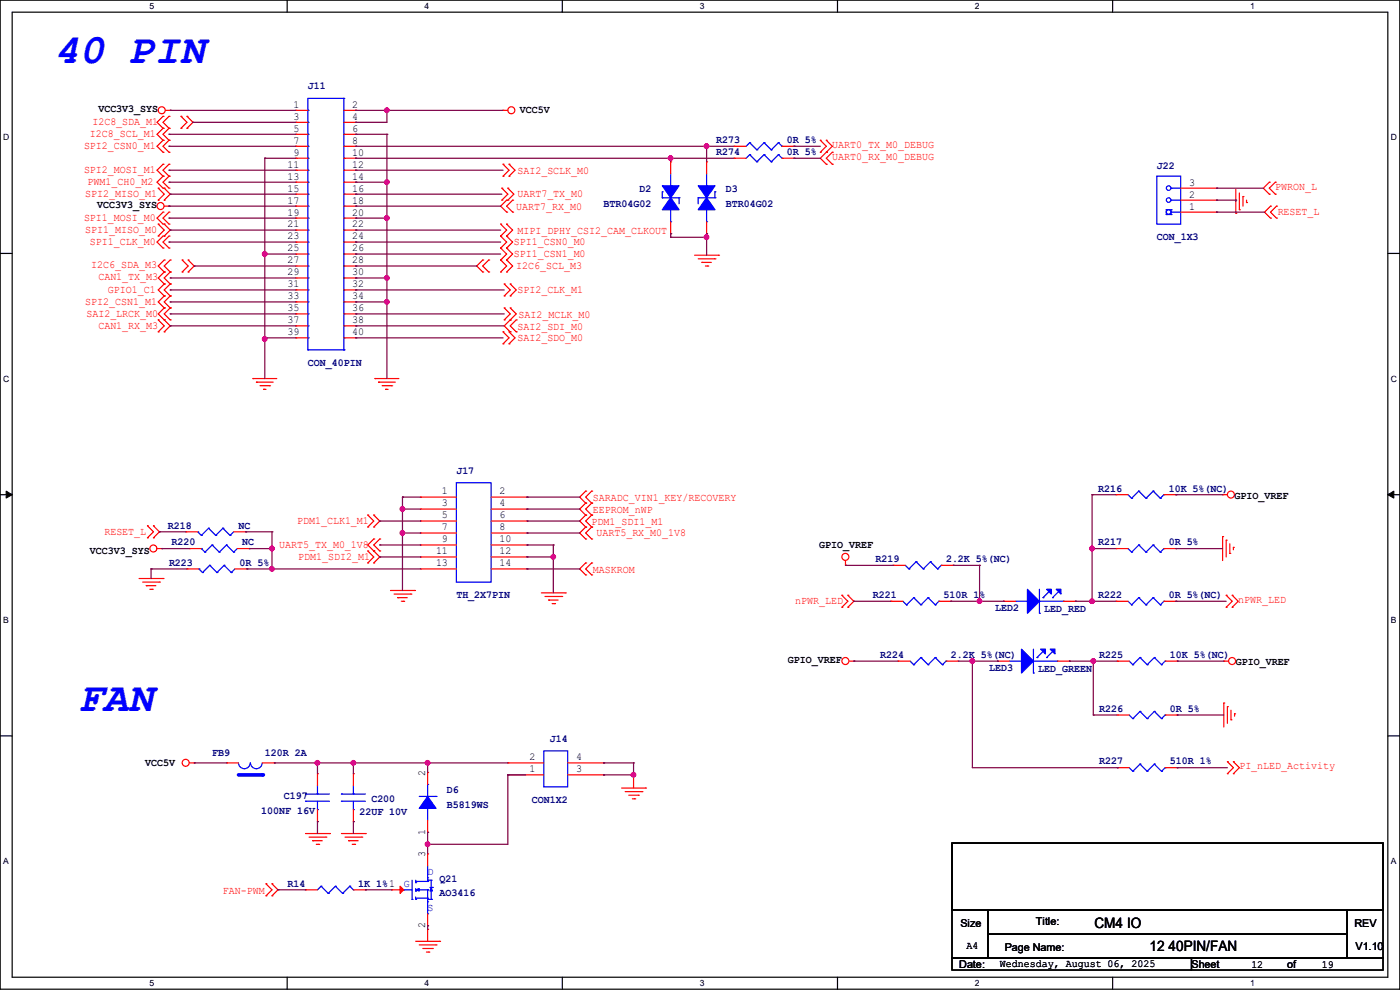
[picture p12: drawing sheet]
<svg xmlns="http://www.w3.org/2000/svg" width="297mm" height="210mm" viewBox="0 0 297 210" stroke-linecap="round" stroke-linejoin="round" font-family="sans-serif">
<path d="M0 0h297v209.8h-297zM2.6 2.6h291.8v204.7h-291.8z" fill="none" stroke="#000" stroke-width=".25"/>
<g fill="#fff">
<path d="M31.7 .3h1v2h-1z"/>
<path d="M31.7 207.6h1v1.9h-1z"/>
</g>
<path d="M60.9 0v2.6M60.9 207.3v2.5" fill="none" stroke="#000" stroke-width=".25"/>
<g fill="#fff">
<path d="M90.1 .3h1v2h-1z"/>
<path d="M90.1 207.6h1v1.9h-1z"/>
</g>
<path d="M119.3 0v2.6M119.3 207.3v2.5" fill="none" stroke="#000" stroke-width=".25"/>
<g fill="#fff">
<path d="M148.5 .3h.9v2h-.9z"/>
<path d="M148.5 207.6h.9v1.9h-.9z"/>
</g>
<path d="M177.7 0v2.6M177.7 207.3v2.5" fill="none" stroke="#000" stroke-width=".25"/>
<g fill="#fff">
<path d="M206.8 .3h1v2h-1z"/>
<path d="M206.8 207.6h1v1.9h-1z"/>
</g>
<path d="M236.1 0v2.6M236.1 207.3v2.5" fill="none" stroke="#000" stroke-width=".25"/>
<g fill="#fff">
<path d="M265.2 .3h1v2h-1z"/>
<path d="M265.2 207.6h1v1.9h-1z"/>
<path d="M.7 28.2h1.2v1.9h-1.2z"/>
<path d="M295.1 28.2h1.2v1.9h-1.2z"/>
<path d="M.7 79.3h1.2v2h-1.2z"/>
<path d="M295.1 79.3h1.2v2h-1.2z"/>
</g>
<path d="M0 53.8h2.6M294.4 53.8h2.6" fill="none" stroke="#000" stroke-width=".25"/>
<g fill="#fff">
<path d="M.7 130.5h1.2v2h-1.2z"/>
<path d="M295.1 130.5h1.1v2h-1.1z"/>
</g>
<path d="M0 104.9h2.6M294.4 104.9h2.6" fill="none" stroke="#000" stroke-width=".25"/>
<path d="M1.3 104.2l1.3 .7-1.3 .8zM294.4 104.9l1.3-.7v1.5z" fill="#000" stroke="#000" stroke-width=".21"/>
<g fill="#fff">
<path d="M.7 181.7h1.2v2h-1.2z"/>
<path d="M295.1 181.7h1.1v2h-1.1z"/>
</g>
<path d="M0 156.1h2.6M294.4 156.1h2.6M202 178.9h91.4v14.2h-91.4zM202 193.1h7.6v10.1h-7.6zM209.6 193.1h76.2v5.1h-76.2zM209.6 198.2h76.2v5h-76.2zM285.8 193.1h7.6v10.1h-7.6zM202 203.2h50.8v2.6h-50.8zM252.8 203.2h40.6v2.6h-40.6z" fill="none" stroke="#000" stroke-width=".25"/>
<g fill="none" stroke="#f00" stroke-width=".25">
<path d="M33.6 39.9h.1M33.6 39.9l1.2 1.3-1.2 1.3M34.6 39.9h.1M34.6 37.4h.1M34.6 34.8h.1M34.6 24.7h.1M34.6 27.2h.1M34.6 29.8h.1M34.6 32.3h.1M34.6 37.4l-1.3 1.3 1.3 1.2M34.6 34.8l-1.3 1.3 1.3 1.3M34.6 24.7l-1.3 1.3 1.3 1.2"/>
<path d="M34.6 27.2l-1.3 1.3 1.3 1.3M34.6 29.8l-1.3 1.2 1.3 1.3M34.8 39.9h.1M34.8 39.9l1.3 1.3-1.3 1.3M35.1 23.4h1M35.9 39.9h.1M35.9 37.4h.1M35.9 34.8h.1M35.9 24.7h.1M35.9 27.2h.1M35.9 29.8h.1M35.9 32.3h.1"/>
<path d="M35.9 37.4l-1.3 1.3 1.3 1.2M35.9 34.8l-1.3 1.3 1.3 1.3M35.9 29.8l-1.3 1.2 1.3 1.3M35.9 24.7l-1.3 1.3 1.3 1.2M35.9 27.2l-1.3 1.3 1.3 1.3M36.1 23.4h.1M38.4 24.7h.1M38.4 27.2h.1M38.4 24.7l1.3 1.3-1.3 1.2M39.7 27.2h.1M39.7 24.7h.1M39.7 24.7l1.2 1.3-1.2 1.2"/>
<path d="M62.8 23.4h.1M62.8 26h.1M62.8 28.5h.1M62.8 31h.1M62.8 33.6h.1M62.8 36.1h.1M62.8 38.7h.1M62.8 23.4h2.5M62.8 31h2.5M62.8 26h2.5M62.8 28.5h2.5M62.8 33.6h2.5"/>
<path d="M62.8 36.1h2.5M62.8 38.7h2.5M72.9 23.4h2.6M72.9 31h2.6M72.9 26h2.6M72.9 28.5h2.6M72.9 33.6h2.6M72.9 36.1h2.6M72.9 38.7h2.6M75.5 23.4h.1M75.5 26h.1M75.5 28.5h.1"/>
<path d="M75.5 31h.1M75.5 33.6h.1M75.5 36.1h.1M75.5 38.7h.1M106.5 39.9h.1M106.5 39.9l1.2 1.3-1.2 1.3M106.7 37.4h.1M106.7 34.8h.1M106.7 34.8l1.3 1.3-1.3 1.3M106.7 23.4h.1M106.7 23.4h1M107.7 39.9h.1"/>
<path d="M107.7 39.9l1.3 1.3-1.3 1.3M108 37.4h.1M108 34.8h.1M108 34.8l1.3 1.3-1.3 1.3M149.9 34.3h.1M149.9 34.3v2.6M155.7 31h.1M155.7 33.6h.1M155.7 31h2.6M155.7 33.6h2.6M165.9 31h2.5M165.9 33.6h2.5"/>
<path d="M168.4 31h.1M168.4 33.6h.1M174 32.3h.1M174 29.8h.1M174 29.8l1.3 1.2-1.3 1.3M175.3 32.3h.1M175.3 34.8h.1M175.3 29.8h.1M175.3 29.8l1.3 1.2-2.6 2.6 1.3 1.2M176.6 34.8h.1M176.6 32.3h.1M176.6 32.3l-1.3 1.3 1.3 1.2"/>
<path d="M269.3 38.7h.1M269.3 38.7l-1.3 1.2 1.3 1.3M270.6 38.7h.1M270.6 38.7l-1.3 1.2 1.3 1.3M33.6 42.5h.1M33.6 50.1h.1M33.6 47.5h.1M33.6 47.5l1.2 1.3-1.2 1.3M34.6 47.5h.1M34.6 45h.1M34.6 52.6h.1M34.6 50.1h.1"/>
<path d="M34.6 45l-1.3 1.3 1.3 1.2M34.6 50.1l-1.3 1.3 1.3 1.2M34.8 43.7h1.1M34.8 57.7h.1M34.8 55.2h.1M34.8 42.5h.1M34.8 47.5h.1M34.8 50.1h.1M34.8 55.2l-1.2 1.2 1.2 1.3M34.8 57.7l-1.2 1.3 1.2 1.2M34.8 47.5l1.3 1.3-1.3 1.3M35.9 43.7h.1"/>
<path d="M35.9 47.5h.1M35.9 45h.1M35.9 52.6h.1M35.9 50.1h.1M35.9 45l-1.3 1.3 1.3 1.2M35.9 50.1l-1.3 1.3 1.3 1.2M36.1 57.7h.1M36.1 55.2h.1M36.1 55.2l-1.3 1.2 1.3 1.3M36.1 57.7l-1.3 1.3 1.3 1.2M38.7 57.7h.1M38.7 55.2h.1"/>
<path d="M38.7 55.2l1.2 1.2-1.2 1.3M39.9 55.2h.1M39.9 57.7h.1M39.9 55.2l1.3 1.2-1.3 1.3M62.8 41.2h.1M62.8 43.7h.1M62.8 46.3h.1M62.8 48.8h.1M62.8 51.4h.1M62.8 53.9h.1M62.8 56.4h.1M62.8 59h.1"/>
<path d="M62.8 43.7h2.5M62.8 56.4h2.5M62.8 41.2h2.5M62.8 46.3h2.5M62.8 48.8h2.5M62.8 51.4h2.5M62.8 53.9h2.5M62.8 59h2.5M72.9 43.7h2.6M72.9 56.4h2.6M72.9 41.2h2.6M72.9 46.3h2.6"/>
<path d="M72.9 48.8h2.6M72.9 51.4h2.6M72.9 53.9h2.6M72.9 59h2.6M75.5 41.2h.1M75.5 43.7h.1M75.5 46.3h.1M75.5 48.8h.1M75.5 51.4h.1M75.5 53.9h.1M75.5 56.4h.1M75.5 59h.1"/>
<path d="M102.4 55.2h.1M102.4 57.7h.1M102.4 55.2l-1.3 1.2 1.3 1.3M103.7 57.7h.1M103.7 55.2h.1M103.7 55.2l-1.3 1.2 1.3 1.3M106.2 50.1h.1M106.2 47.5h.1M106.2 52.6h.1M106.2 55.2h.1M106.2 57.7h.1M106.2 47.5l1.3 1.3-1.3 1.3"/>
<path d="M106.2 50.1l1.3 1.3-1.3 1.2M106.2 52.6l1.3 1.3-1.3 1.3M106.2 55.2l1.3 1.2-1.3 1.3M106.5 42.5h.1M107.5 50.1h.1M107.5 47.5h.1M107.5 52.6h.1M107.5 55.2h.1M107.5 57.7h.1M107.5 42.5h.1M107.5 45h.1M107.5 47.5l1.3 1.3-1.3 1.3"/>
<path d="M107.5 50.1l1.3 1.3-1.3 1.2M107.5 52.6l1.3 1.3-1.3 1.3M107.5 55.2l1.3 1.2-1.3 1.3M107.5 42.5l-1.3 1.2 1.3 1.3M107.7 42.5h.1M108.8 45h.1M108.8 42.5h.1M108.8 42.5l-1.3 1.2 1.3 1.3M147.4 54.1h5M148.1 54.9h3.6M148.9 55.7h.1M148.9 55.7h2"/>
<path d="M149.6 56.4h.6M149.9 49.6h.1M149.9 47v2.6M150.2 56.4h.1M151.7 54.9h.1M152.4 54.1h.1M262.2 45.3h.1M262.2 40.2v5.1M262.9 44.5h.1M262.9 40.9v3.6M263.7 41.7h.1M263.7 41.7v2"/>
<path d="M264.5 43h.1M264.5 42.5v.5M269.3 41.2h.1M269.5 43.7h.1M269.5 46.3h.1M269.5 43.7l-1.2 1.3 1.2 1.3M270.6 41.2h.1M270.8 46.3h.1M270.8 43.7h.1M270.8 43.7l-1.3 1.3 1.3 1.3M33.6 70.4h.1M33.6 67.9h.1"/>
<path d="M33.6 67.9l1.2 1.2-1.2 1.3M34.8 65.3h.1M34.8 62.8h.1M34.8 67.9h.1M34.8 60.2h.1M34.8 70.4h.1M34.8 62.8l-1.2 1.3 1.2 1.2M34.8 65.3l-1.2 1.3 2.5 2.5-1.3 1.3M34.8 60.2l-1.2 1.3 1.2 1.3M36.1 65.3h.1M36.1 62.8h.1M36.1 67.9h.1"/>
<path d="M36.1 60.2h.1M36.1 62.8l-1.3 1.3 1.3 1.2M36.1 65.3l-1.3 1.3 1.3 1.3M36.1 60.2l-1.3 1.3 1.3 1.3M62.8 61.5h.1M62.8 64.1h.1M62.8 66.6h.1M62.8 69.1h.1M62.8 71.7h.1M62.8 61.5h2.5M62.8 64.1h2.5M62.8 66.6h2.5"/>
<path d="M62.8 69.1h2.5M62.8 71.7h2.5M72.9 61.5h2.6M72.9 64.1h2.6M72.9 66.6h2.6M72.9 69.1h2.6M72.9 71.7h2.6M75.5 61.5h.1M75.5 64.1h.1M75.5 66.6h.1M75.5 69.1h.1M75.5 71.7h.1"/>
<path d="M106.7 72.9h.1M106.7 70.4h.1M106.7 70.4l1.3 1.3-1.3 1.2M107 62.8h.1M107 60.2h.1M107 67.9h.1M107 65.3h.1M107 60.2l1.2 1.3-1.2 1.3M107 65.3l1.2 1.3-1.2 1.3M108 72.9h.1M108 70.4h.1M108 70.4l1.3 1.3-1.3 1.2"/>
<path d="M108.2 62.8h.1M108.2 60.2h.1M108.2 67.9h.1M108.2 65.3h.1M108.2 70.4h.1M108.2 60.2l1.3 1.3-1.3 1.3M108.2 65.3l1.3 1.3-2.5 2.5 1.2 1.3M109.5 70.4h.1M109.5 67.9h.1M109.5 67.9l-1.3 1.2 1.3 1.3M53.6 80.3h.1M53.6 80.3h5.1"/>
<path d="M54.4 81.1h.1M54.4 81.1h3.6M55.2 81.8h2M55.9 82.6h.1M55.9 82.6h.5M57.2 81.8h.1M79.5 80.3h.1M79.5 80.3h5.1M80.3 81.1h.1M80.3 81.1h3.6M81.1 81.8h2M81.8 82.6h.1"/>
<path d="M81.8 82.6h.5M83.1 81.8h.1M31.3 114.1h.1M31.3 111.5h.1M31.3 111.5l1.3 1.3-1.3 1.3M32.6 111.5h.1M32.6 114.1h.1M32.6 111.5l1.2 1.3-1.2 1.3M33.3 116.4h1M34.3 116.4h.1M39.4 112.8h.1M39.4 112.8h2.6"/>
<path d="M40.2 116.4h.1M40.2 116.4h2.5M49.6 112.8h2.5M50.3 116.4h2.6M52.1 112.8h.1M52.9 116.4h.1M78 111.8h.1M78 109.3h.1M78 119.4h.1M78 116.9h.1M78 109.3l1.3 1.2-1.3 1.3M78 116.9l1.3 1.3-1.3 1.2"/>
<path d="M79.3 109.3h.1M79.3 111.8h.1M79.3 116.9h.1M79.3 119.4h.1M79.3 114.3h.1M79.3 109.3l1.3 1.2-1.3 1.3M79.3 114.3l-1.3 1.3 2.6 2.6-1.3 1.2M80.6 116.9h.1M80.6 114.3h.1M80.6 114.3l-1.3 1.3 1.3 1.3M124.2 109.3h.1M124.2 106.7h.1"/>
<path d="M124.2 104.2h.1M124.2 111.8h.1M124.2 114.3h.1M124.2 119.4h.1M124.2 106.7l-1.2 1.3 1.2 1.3M124.2 104.2l-1.2 1.3 1.2 1.2M124.2 109.3l-1.2 1.2 1.2 1.3M124.2 111.8l-1.2 1.3 1.2 1.2M124.2 119.4l-1.2 1.3 1.2 1.3M125.5 106.7h.1M125.5 109.3h.1M125.5 104.2h.1"/>
<path d="M125.5 111.8h.1M125.5 114.3h.1M125.5 119.4h.1M125.5 106.7l-1.3 1.3 1.3 1.3M125.5 104.2l-1.3 1.3 1.3 1.2M125.5 109.3l-1.3 1.2 1.3 1.3M125.5 111.8l-1.3 1.3 1.3 1.2M125.5 119.4l-1.3 1.3 1.3 1.3M179.4 119.9h.1M179.4 118.9v1M189.5 119.9h.1M189.5 119.9h2.6"/>
<path d="M199.7 119.9h2.5M202.2 119.9h.1M236.8 104.9h.1M236.8 104.9h2.5M246.9 104.9h2.6M249.5 104.9h.1M259.4 113.8h.1M259.4 104.9h.1M259.4 113.8v5.1M259.4 104.9h1M260.1 114.6h.1M260.1 114.6v3.6"/>
<path d="M260.9 117.4h.1M260.9 115.4v2M261.7 116.1h.1M261.7 116.1v.5M29.5 122.7h5.1M30.3 123.5h3.5M31 124.2h.1M31 124.2h2.1M31.8 125h.5M32.3 125h.1M33.8 123.5h.1M34.6 122.7h.1"/>
<path d="M39.7 120.7h.1M39.7 120.7h2.5M49.8 120.7h2.6M52.4 120.7h.1M82.8 125.3h5.1M83.6 126h3.6M84.4 126.8h.1M84.4 126.8h2M85.1 127.6h.5M85.6 127.6h.1M87.2 126h.1M87.9 125.3h.1"/>
<path d="M114.9 125.8h5M115.6 126.5h3.6M116.4 127.3h.1M116.4 127.3h2M117.1 128.1h.5M117.6 128.1h.1M119.2 126.5h.1M119.9 125.8h.1M124.2 122h.1M125.5 122h.1M178.6 126.3h.1M178.6 128.8h.1"/>
<path d="M178.6 126.3l1.3 1.3-1.3 1.2M179.9 128.8h.1M179.9 126.3h.1M179.9 126.3l1.2 1.3-1.2 1.2M189 127.6h.1M189 127.6h2.6M199.2 127.6h2.5M201.7 127.6h.1M212.9 127.6h.1M212.9 127.6h2.5M225.6 127.6h2.5M228.1 127.6h.1"/>
<path d="M260.1 128.8h.1M260.1 126.3h.1M260.1 126.3l1.3 1.3-1.3 1.2M261.4 128.8h.1M261.4 126.3h.1M261.4 126.3l1.3 1.3-1.3 1.2M180.1 140.3h1M181.1 140.3h.1M190.5 140.3h.1M190.5 140.3h2.6M200.7 140.3h2.5M203.2 140.3h.1"/>
<path d="M237 151.7h.1M237 151.7h2.6M247.2 151.7h2.5M249.7 151.7h.1M259.6 149.1h.1M259.6 140.3h.1M259.6 149.1v5.1M259.6 140.3h1M260.4 149.9h.1M260.4 149.9v3.6M261.2 152.7h.1M261.2 150.7v2"/>
<path d="M261.9 151.4h.1M261.9 151.4v.5M40.2 161.8h1M41.2 161.8h.1M64.8 176.8h5.1M65.6 177.6h3.5M66.3 178.4h.1M66.3 178.4h2.1M67.1 179.1h.5M67.4 164.1h.1M67.4 174.3h.1M67.4 164.1v2.6"/>
<path d="M67.4 171.7v2.6M67.6 179.1h.1M69.1 177.6h.1M69.9 176.8h.1M72.4 176.8h5.1M73.2 177.6h3.6M74 178.4h.1M74 178.4h2M74.7 179.1h.5M75 164.1h.1M75 174.3h.1M75 164.1v2.6"/>
<path d="M75 171.7v2.6M75.2 179.1h.1M76.8 177.6h.1M77.5 176.8h.1M90.7 163.9h.1M90.7 163.9v2.5M90.7 176.6h.1M90.7 174v2.6M107.7 164.4h.1M107.7 161.8h.1M107.7 161.8h7.7M107.7 164.4h7.7"/>
<path d="M120.4 161.8h7.7M120.4 164.4h7.7M128.1 164.4h.1M128.1 161.8h.1M131.9 167.2h5M132.6 167.9h3.6M133.4 168.7h2M134.2 169.5h.5M134.4 164.6h.1M134.4 164.6v2.6M134.7 169.5h.1M135.4 168.7h.1"/>
<path d="M136.2 167.9h.1M136.9 167.2h.1M237 162.9h.1M237 162.9h2.6M247.2 162.9h2.5M249.7 162.9h.1M260.4 164.1h.1M260.4 161.6h.1M260.4 161.6l1.3 1.3-1.3 1.2M261.7 164.1h.1M261.7 161.6h.1M261.7 161.6l1.2 1.3-1.2 1.2"/>
<path d="M56.4 190h.1M56.4 187.5h.1M56.4 187.5l1.3 1.3-1.3 1.2M57.7 187.5h.1M57.7 190h.1M57.7 187.5l1.3 1.3-1.3 1.2M64.8 188.8h.1M64.8 188.8h2.6M75 188.8h2.5M77.5 188.8h.1M88.2 199.7h5.1M90.7 197.1h.1"/>
<path d="M90.7 197.1v2.6M93.3 199.7h.1M88.9 200.4h3.6M89.7 201.2h2M90.5 202h.5M91 202h.1M91.7 201.2h.1M92.5 200.4h.1"/>
<circle cx="34.3" cy="23.4" r=".74"/>
<circle cx="108.5" cy="23.4" r=".74"/>
<circle cx="34.1" cy="43.7" r=".74"/>
<circle cx="32.5" cy="116.4" r=".74"/>
<circle cx="179.3" cy="118.1" r=".74"/>
<circle cx="261.1" cy="104.9" r=".74"/>
<circle cx="179.3" cy="140.2" r=".74"/>
<circle cx="261.4" cy="140.2" r=".74"/>
<circle cx="39.4" cy="161.8" r=".74"/>
</g>
<g fill="none" stroke="#00f" stroke-width=".25">
<path d="M65.3 38.7h.1M65.3 36.1h.1M65.3 31h.1M65.3 33.6h.1M65.3 28.5h.1M65.3 26h.1M65.3 23.4h.1M72.9 38.7h.1M72.9 36.1h.1M72.9 31h.1M72.9 33.6h.1M72.9 28.5h.1"/>
<path d="M72.9 26h.1M72.9 23.4h.1M72.9 20.9h.1M72.9 20.9v53.3M72.9 20.9h-7.6v53.3M149.9 39.4h.1M149.9 36.9v2.5M159 30.3h.1M159 32.8h.1M159 30.3l-.7 .7M159 30.3l1.6 1.5M159 32.8l-.7 .8"/>
<path d="M159 32.8l1.6 1.5M160.6 31.8h.1M160.6 34.3h.1M162.1 30.3h.1M162.1 32.8h.1M162.1 30.3l-1.5 1.5M162.1 30.3l1.5 1.5M162.1 32.8l-1.5 1.5M162.1 32.8l1.5 1.5M163.6 31.8h.1M163.6 34.3h.1M165.1 30.3h.1"/>
<path d="M165.1 32.8h.1M165.1 30.3l-1.5 1.5M165.1 30.3l.8 .7M165.1 32.8l-1.5 1.5M165.1 32.8l.8 .8M165.9 31h.1M165.9 33.6h.1M65.3 56.4h.1M65.3 59h.1M65.3 53.9h.1M65.3 51.4h.1M65.3 48.8h.1"/>
<path d="M65.3 46.3h.1M65.3 43.7h.1M65.3 41.2h.1M72.9 59h.1M72.9 56.4h.1M72.9 51.4h.1M72.9 48.8h.1M72.9 43.7h.1M72.9 46.3h.1M72.9 41.2h.1M72.9 53.9h.1M148.1 42h.1"/>
<path d="M148.1 42v1.2M148.1 42h3.6M149.9 47h.1M149.9 44.5v2.5M151.7 42h.1M151.7 40.7h.1M151.7 40.7v1.3M65.3 69.1h.1M65.3 64.1h.1M65.3 66.6h.1M65.3 71.7h.1M65.3 61.5h.1"/>
<path d="M65.3 74.2h.1M65.3 74.2h7.6M72.9 69.1h.1M72.9 71.7h.1M72.9 64.1h.1M72.9 66.6h.1M72.9 61.5h.1M72.9 74.2h.1M42 112.8h.1M42 112.8l.7 .8M42.7 116.4h.1M42.7 116.4l.8 .7"/>
<path d="M42.7 113.6h.1M43.5 117.1h.1M44.2 112.1h.1M44.2 112.1l1.6 1.5M44.2 112.1l-1.5 1.5M44.5 119.9h.1M44.5 119.9l1.5 1.6M44.5 119.9l-1.5 1.6M45 115.6h.1M45 115.6l1.5 1.5M45 115.6l-1.5 1.5M45.8 113.6h.1"/>
<path d="M46.5 117.1h.1M47.3 112.1h.1M47.3 112.1l1.5 1.5M47.3 112.1l-1.5 1.5M47.5 119.9h.1M47.5 119.9l1.6 1.6M47.5 119.9l-1.5 1.6M48 115.6h.1M48 115.6l1.6 1.5M48 115.6l-1.5 1.5M48.8 113.6h.1M49.6 117.1h.1"/>
<path d="M49.6 112.8l-.8 .8M50.3 116.4l-.7 .7M192.1 119.9l.7 .8M194.4 119.2h.1M194.4 119.2l-1.6 1.5M194.4 119.2l1.5 1.5M197.4 119.2h.1M197.4 119.2l-1.5 1.5M197.4 119.2l1.5 1.5M199.7 119.9h.1M199.7 119.9l-.8 .8M239.3 104.9l.8 .8"/>
<path d="M240.1 105.7h.1M241.6 104.2h.1M241.6 104.2l-1.5 1.5M241.6 104.2l1.5 1.5M243.1 105.7h.1M244.6 104.2h.1M244.6 104.2l-1.5 1.5M244.6 104.2l1.6 1.5M246.2 105.7h.1M246.9 104.9h.1M246.9 104.9l-.7 .8M42.2 120.7h.1"/>
<path d="M42.2 120.7l.8 .8M43 121.5h.1M46 121.5h.1M49.1 121.5h.1M49.8 120.7l-.7 .8M191.6 127.6l.7 .7M192.3 128.3h.1M192.8 120.7h.1M193.8 126.8h.1M193.8 126.8l-1.5 1.5M193.8 126.8l1.6 1.5M195.4 139.5h.1"/>
<path d="M195.4 128.3h.1M195.4 139.5l-1.6 1.5M195.4 139.5l1.5 1.5M195.9 120.7h.1M196.9 126.8h.1M196.9 126.8l-1.5 1.5M196.9 126.8l1.5 1.5M198.4 139.5h.1M198.4 128.3h.1M198.4 139.5l-1.5 1.5M198.4 139.5l1.5 1.5M198.9 120.7h.1"/>
<path d="M199.2 127.6h.1M199.2 127.6l-.8 .7M215.4 127.6h2.6M218 127.6h.1M220.5 130.1h.1M220.5 125v5.1M220.5 127.6h5.1M221.3 126.8h.1M222.5 125.5l-1.2 1.3M223.3 126.8h.1M224.6 125.5l-1.3 1.3M225.6 127.6h.1"/>
<path d="M115.4 159.3h5v7.6h-5zM193.1 140.3l.7 .7M193.8 141h.1M196.9 141h.1M199.9 141h.1M200.7 140.3h.1M200.7 140.3l-.8 .7M239.6 151.7l.7 .7M240.3 152.4h.1M241.9 150.9h.1M241.9 150.9l-1.6 1.5M241.9 150.9l1.5 1.5"/>
<path d="M243.4 152.4h.1M244.9 150.9h.1M244.9 150.9l-1.5 1.5M244.9 150.9l1.5 1.5M246.4 152.4h.1M247.2 151.7h.1M247.2 151.7l-.8 .7M50.6 161.8a1.25 1.25 0 0 0 1.2 1.3 1.25 1.25 0 0 0 1.3-1.3M53.1 161.8a1.25 1.25 0 0 0 1.3 1.3 1.25 1.25 0 0 0 1.2-1.3M64.8 170h.1M64.8 168.4h.1M64.8 170h5.1"/>
<path d="M64.8 168.4h5.1M67.4 171.7h.1M67.4 168.4h.1M67.4 166.7v1.7M67.4 170v1.7M72.4 170h.1M72.4 168.4h.1M72.4 170h5.1M72.4 168.4h5.1M75 171.7h.1M75 168.4h.1M75 166.7v1.7"/>
<path d="M75 170v1.7M88.9 169h3.6M90.7 171.5h.1M90.7 166.4h.1M90.7 166.4v2.6M90.7 171.5v2.5M92.5 169h.1M239.6 162.9l.7 .7M240.3 163.6h.1M241.9 162.1h.1M241.9 162.1l-1.6 1.5M241.9 162.1l1.5 1.5"/>
<path d="M243.4 163.6h.1M244.9 162.1h.1M244.9 162.1l-1.5 1.5M244.9 162.1l1.5 1.5M246.4 163.6h.1M247.2 162.9h.1M247.2 162.9l-.8 .7M68.1 188h.1M68.1 188l-.7 .8M68.1 188l1.5 1.5M69.6 189.5h.1M71.2 188h.1"/>
<path d="M71.2 188l-1.6 1.5M71.2 188l1.5 1.5M72.7 189.5h.1M74.2 188h.1M74.2 188l-1.5 1.5M74.2 188l.8 .8M75 188.8h.1"/>
</g>
<g fill="#00f" stroke="#00f" stroke-width=".25">
<path d="M218 125l2.5 2.6-2.5 2.5z"/>
<path d="M222 125h1.1v1z"/>
<path d="M224.1 125h1v1z"/>
<path d="M90.7 169l1.8 2.5h-3.6z" fill-rule="evenodd"/>
<path d="M148.1 39.4h3.6l-1.8 2.6z" fill-rule="evenodd"/>
<path d="M149.9 42l1.8 2.5h-3.6z" fill-rule="evenodd"/>
</g>
<path d="M50.6 164.4h5.1" fill="none" stroke="#00f" stroke-width=".76"/>
<circle cx="55.7" cy="164.4" r=".38" fill="#00f"/>
<g fill="none" stroke="#f00" stroke-width=".25">
<path d="M142.3 34.3h.1M142.3 34.3v2.6M250.5 39.9h7.6M258.1 39.9h.1M142.3 49.6h.1M142.3 47v2.6M250.5 45h7.6M250.5 42.5h7.6M258.1 45h.1M258.1 42.5h.1M89.2 105.5h.1M89.2 108h.1"/>
<path d="M89.2 110.5h.1M89.2 113.1h.1M89.2 115.6h.1M89.2 118.2h.1M89.2 118.2h7.6M89.2 115.6h7.6M89.2 113.1h7.6M89.2 105.5h7.6M89.2 108h7.6M89.2 110.5h7.6M104.2 118.2h7.6M104.2 115.6h7.6"/>
<path d="M104.2 113.1h7.6M104.2 105.5h7.6M104.2 108h7.6M104.2 110.5h7.6M111.8 118.2h.1M111.8 115.6h.1M111.8 113.1h.1M111.8 105.5h.1M111.8 108h.1M111.8 110.5h.1M236.8 116.4h.1M236.8 116.4h2.5"/>
<path d="M246.9 116.4h2.6M249.5 116.4h.1M89.2 120.7h.1M89.2 120.7h7.6M104.2 120.7h7.6M111.8 120.7h.1M236.8 127.6h.1M236.8 127.6h2.5M246.9 127.6h2.6M249.5 127.6h.1M211.6 140.3h.1M211.6 140.3h2.6"/>
<path d="M224.3 140.3h2.6M226.9 140.3h.1M237 140.3h.1M237 140.3h2.6M247.2 140.3h2.5M249.7 140.3h.1M48 161.8h.1M48 161.8h2.6M55.7 161.8h2.5M58.2 161.8h.1M83.1 188.8h.1M83.1 188.8h2.5"/>
<path d="M90.7 181.1h.1M90.7 181.1v2.6M90.7 196.4h.1M90.7 193.8v2.6"/>
</g>
<g fill="none" stroke="#00f" stroke-width=".25">
<path d="M142.3 39.4h.1M142.3 36.9v2.5M245.4 37.4h5.1v10.1h-5.1zM248.5 39.9h.1M248.5 39.9h2M140.5 42h.1M140.5 40.7h.1M140.5 42h3.6M140.5 40.7v1.3M142.3 47h.1M142.3 44.5v2.5M144.1 42h.1"/>
<path d="M144.1 42v1.2M247.4 44.5h.1M247.4 45.5h.1M247.4 45.5h1.1M247.4 44.5h1.1M247.4 44.5v1M248.5 42.5h.1M248.5 45.5h.1M248.5 45h.1M248.5 44.5h.1M248.5 42.5h2M248.5 45h2"/>
<path d="M248.5 44.5v1M96.8 102.4h7.4v21.1h-7.4zM239.3 116.4l.8 .7M240.1 117.1h.1M241.6 115.6h.1M241.6 115.6l-1.5 1.5M241.6 115.6l1.5 1.5M243.1 117.1h.1M244.6 115.6h.1M244.6 115.6l-1.5 1.5M244.6 115.6l1.6 1.5M246.2 117.1h.1"/>
<path d="M246.9 116.4h.1M246.9 116.4l-.7 .7M219.2 137.7v5.1M220 139.5h.1M221.3 138.2l-1.3 1.3M222 139.5h.1M223.3 138.2l-1.3 1.3M239.3 127.6l.8 .7M240.1 128.3h.1M241.6 126.8h.1M241.6 126.8l-1.5 1.5M241.6 126.8l1.5 1.5"/>
<path d="M241.9 139.5h.1M241.9 139.5l-1.6 1.5M241.9 139.5l1.5 1.5M243.1 128.3h.1M244.6 126.8h.1M244.6 126.8l-1.5 1.5M244.6 126.8l1.6 1.5M244.9 139.5h.1M244.9 139.5l-1.5 1.5M244.9 139.5l1.5 1.5M246.2 128.3h.1M246.9 127.6h.1"/>
<path d="M246.9 127.6l-.7 .7M214.2 140.3h2.5M216.7 140.3h.1M219.2 142.8h.1M219.2 140.3h5.1M224.3 140.3h.1M239.6 140.3l.7 .7M240.3 141h.1M243.4 141h.1M246.4 141h.1M247.2 140.3h.1M247.2 140.3l-.8 .7"/>
<path d="M85.6 188.8h.1M85.6 188.8h1.8M87.4 190.8h.1M87.4 186.7v4.1M88.2 187h.1M88.2 189h.1M88.2 190.8h.1M88.2 187.2h.1M88.2 187h2.5M88.2 190.5h2.5M88.2 186.7v.5M88.2 188.5v.5"/>
<path d="M88.2 190.3v.5M88.9 188.8h1.8M90.7 187h.1M90.7 190.5h.1M90.7 191.3h.1M90.7 186.7h.1M90.7 188.8h.1M90.7 193.8h.1M90.7 186.2h.1M90.7 183.7v3.3M90.7 188.8v5M90.7 190.8h.8"/>
<path d="M90.7 186.7h.8M91.2 188.3h.5M91.5 190.8h.1M91.5 186.7h.1M91.5 186.7v1.6M91.5 189v1.8M91.7 188.3h.1"/>
<circle cx="247.9" cy="39.9" r=".49"/>
<circle cx="247.9" cy="42.4" r=".49"/>
<circle cx="247.9" cy="45" r=".49"/>
</g>
<g fill="#00f" stroke="#00f" stroke-width=".25">
<path d="M88.2 188.8l.7-.3v.5z"/>
<path d="M91.5 188.3l.2 .7h-.5z"/>
<path d="M216.7 137.7l2.5 2.6-2.5 2.5z"/>
<path d="M220.8 137.7h1v1z"/>
<path d="M222.8 137.7h1v1z"/>
<path d="M140.5 39.4h3.6l-1.8 2.6z" fill-rule="evenodd"/>
<path d="M142.3 42l1.8 2.5h-3.6z" fill-rule="evenodd"/>
</g>
<path d="M84.9 188l.7 .8-.7 .7z" fill="#f00" stroke="#f00" stroke-width=".25"/>
<g fill="none" stroke="#800040" stroke-width=".25">
<path d="M35.9 28.5h.1M35.9 31h.1M35.9 36.1h.1M35.9 38.7h.1M35.9 28.5h26.9M35.9 31h26.9M35.9 36.1h26.9M35.9 38.7h26.9M36.1 23.4h.1M36.1 23.4h26.7M40.9 26h.1M40.9 26h21.9"/>
<path d="M56.2 33.6h.1M56.2 33.6h6.6M56.2 33.6v46.7M75.5 23.4h.1M75.5 26h.1M75.5 31h.1M75.5 36.1h.1M75.5 28.5h.1M75.5 38.7h.1M75.5 33.6h.1M75.5 23.4h31.2M75.5 28.5h6.6"/>
<path d="M75.5 31h80.2M75.5 36.1h31.2M75.5 38.7h6.6M75.5 33.6h80.2M82.1 23.4h.1M82.1 28.5h.1M82.1 38.7h.1M82.1 23.4v2.6h-6.6M82.1 28.5v51.8M142.3 33.6h.1M142.3 33.6v.7M149.9 31h.1"/>
<path d="M149.9 31v3.3M168.4 31h.1M168.4 33.6h.1M168.4 31h5.6M168.4 33.6h5.6M258.1 39.9h.1M258.1 39.9h9.9M35.9 43.7h.1M35.9 46.3h.1M35.9 51.4h.1M35.9 43.7h26.9M35.9 46.3h26.9"/>
<path d="M35.9 51.4h26.9M36.1 41.2h.1M36.1 48.8h.1M36.1 59h.1M36.1 41.2h26.7M36.1 48.8h26.7M36.1 59h26.7M41.2 56.4h.1M41.2 56.4h21.6M56.2 53.9h.1M56.2 53.9h6.6M75.5 41.2h.1"/>
<path d="M75.5 43.7h.1M75.5 48.8h.1M75.5 51.4h.1M75.5 53.9h.1M75.5 56.4h.1M75.5 46.3h.1M75.5 59h.1M75.5 41.2h31M75.5 43.7h30.7M75.5 46.3h6.6M75.5 48.8h30.7M75.5 51.4h30.7"/>
<path d="M75.5 56.4h25.6M75.5 59h6.6M75.5 53.9h30.7M82.1 46.3h.1M82.1 59h.1M142.3 49.6h.1M142.3 50.3h.1M142.3 49.6v.7M142.3 50.3h7.6M149.9 49.6h.1M149.9 50.3h.1M149.9 49.6v4.5"/>
<path d="M258.1 45h.1M258.1 42.5h.1M258.1 45h10.2M258.1 42.5h4.1M262.2 42.5h.1M262.2 42.5v.2M36.1 61.5h.1M36.1 64.1h.1M36.1 66.6h.1M36.1 69.1h.1M36.1 61.5h26.7M36.1 64.1h26.7"/>
<path d="M36.1 66.6h26.7M36.1 69.1h26.7M56.2 71.9h.1M56.4 71.7h.1M56.4 71.7h6.4M56.4 71.7v.2h-.2M75.5 61.5h.1M75.5 66.6h.1M75.5 69.1h.1M75.5 71.7h.1M75.5 64.1h.1M75.5 61.5h31.5"/>
<path d="M75.5 64.1h6.6M75.5 66.6h31.5M75.5 69.1h31.5M75.5 71.7h31.2M82.1 64.1h.1M33.8 112.8h.1M33.8 112.8h5.6M34.3 116.4h.1M34.3 116.4h5.9M52.1 112.8h.1M52.1 112.8h5.6M52.9 116.4h.1"/>
<path d="M52.9 116.4h4.8M57.7 116.4h.1M57.7 112.8h.1M57.7 112.8v7.9M80.6 115.6h.1M80.6 110.5h.1M80.6 118.2h.1M80.6 118.2h8.6M80.6 115.6h8.6M80.6 110.5h8.6M85.4 105.5h.1M85.4 108h.1"/>
<path d="M85.4 113.1h.1M85.4 105.5h3.8M85.4 105.5v19.8M85.4 108h3.8M85.4 113.1h3.8M111.8 118.2h.1M111.8 115.6h.1M111.8 108h.1M111.8 105.5h.1M111.8 110.5h.1M111.8 105.5h11.2M111.8 108h11.2"/>
<path d="M111.8 118.2h5.6M111.8 115.6h5.6M111.8 110.5h11.2M111.8 113.1h.1M111.8 113.1h11.2M117.4 115.6h.1M117.4 118.2h.1M117.4 115.6v10.2M179.4 119.9h.1M179.4 119.9h10.1M202.2 119.9h.1M202.2 119.9h5.6"/>
<path d="M207.8 119.9h.1M207.8 119.9v7.7M231.7 116.4h.1M231.7 104.9h.1M231.7 116.4h5.1M231.7 104.9v22.7M231.7 104.9h5.1M249.5 116.4h.1M249.5 104.9h.1M249.5 116.4h9.9M249.5 104.9h9.9M32 120.7h.1"/>
<path d="M32 120.7h7.7M32 120.7v2M52.4 120.7h.1M52.4 120.7h36.8M57.7 120.7h.1M111.8 120.7h.1M111.8 120.7h11.2M181.1 127.6h.1M181.1 127.6h7.9M201.7 127.6h.1M201.7 127.6h11.2M212.9 127.6h.1"/>
<path d="M228.1 127.6h.1M228.1 127.6h8.7M231.7 127.6h.1M249.5 127.6h.1M249.5 127.6h10.6M181.1 140.3h.1M181.1 140.3h9.4M203.2 140.3h8.4M206.3 140.3h.1M206.3 140.3v22.6h30.7M211.6 140.3h.1M226.9 140.3h.1"/>
<path d="M226.9 140.3h10.1M231.9 151.7h.1M231.9 140.3h.1M231.9 151.7h5.1M231.9 140.3v11.4M249.7 151.7h.1M249.7 140.3h.1M249.7 140.3h9.9M249.7 151.7h9.9M41.2 161.8h.1M41.2 161.8h6.8M58.2 161.8h.1"/>
<path d="M58.2 161.8h49.5M67.4 174.3h.1M67.4 161.8h.1M67.4 161.8v2.3M67.4 174.3v2.5M75 161.8h.1M75 161.8v2.3M75 174.3h.1M75 174.3v2.5M90.7 161.8h.1M90.7 179.1h.1M90.7 176.6h.1"/>
<path d="M90.7 161.8v2.1M90.7 176.6v4.5M107.7 164.4h.1M107.7 164.4h3.8M107.7 164.4v14.7h-17M128.1 164.4h.1M128.1 161.8h.1M128.1 161.8h6.3M128.1 164.4h6.3M134.4 161.8h.1M134.4 164.4h.1M134.4 161.8v2.8"/>
<path d="M237 162.9h.1M249.7 162.9h.1M249.7 162.9h10.7M59 188.8h.1M59 188.8h5.8M77.5 188.8h.1M77.5 188.8h5.6M90.7 196.4h.1M90.7 196.4v.7"/>
</g>
<g fill="#f0f" stroke="#f0f" stroke-width=".25">
<circle cx="207.8" cy="127.5" r=".49"/>
<circle cx="231.7" cy="127.5" r=".49"/>
<circle cx="231.7" cy="116.4" r=".49"/>
<circle cx="231.9" cy="140.2" r=".49"/>
<circle cx="85.4" cy="108" r=".49"/>
<circle cx="85.4" cy="113.1" r=".49"/>
<circle cx="57.7" cy="116.4" r=".49"/>
<circle cx="57.7" cy="120.7" r=".49"/>
<circle cx="117.4" cy="118.1" r=".49"/>
<circle cx="82.1" cy="23.4" r=".49"/>
<circle cx="82.1" cy="38.6" r=".49"/>
<circle cx="82.1" cy="46.2" r=".49"/>
<circle cx="82.1" cy="58.9" r=".49"/>
<circle cx="82.1" cy="64" r=".49"/>
<circle cx="56.2" cy="71.9" r=".49"/>
<circle cx="56.2" cy="53.9" r=".49"/>
<circle cx="149.9" cy="50.3" r=".49"/>
<circle cx="142.3" cy="33.5" r=".49"/>
<circle cx="149.9" cy="31" r=".49"/>
<circle cx="134.4" cy="164.4" r=".49"/>
<circle cx="67.3" cy="161.8" r=".49"/>
<circle cx="90.7" cy="179.1" r=".49"/>
<circle cx="90.7" cy="161.8" r=".49"/>
<circle cx="75" cy="161.8" r=".49"/>
<circle cx="206.3" cy="140.2" r=".49"/>
</g>
<g font-size="8.9" fill="#00f">
<text x="11.5" y="13.4">40 PIN</text>
<text x="16.6" y="150.8">FAN</text>
</g>
<g font-size="3">
<text x="232.2" y="196.8">CM4 IO</text>
<text x="243.9" y="201.7">12 40PIN/FAN</text>
</g>
<g font-size="2.3">
<text x="20.9" y="23.7">VCC3V3_SYS</text>
<text x="62.3" y="22.9">1</text>
<text x="74.7" y="22.9">2</text>
<text x="62.3" y="25.4">3</text>
<text x="62.3" y="27.9">5</text>
<text x="74.7" y="25.4">4</text>
<text x="74.7" y="27.9">6</text>
<text x="110.3" y="24">VCC5V</text>
<text x="61" y="35.6">11</text>
<text x="62.3" y="30.5">7</text>
<text x="62.3" y="33">9</text>
<text x="74.7" y="30.5">8</text>
<text x="74.7" y="33">10</text>
<text x="74.7" y="35.6">12</text>
<text x="61" y="38.1">13</text>
<text x="61" y="40.6">15</text>
<text x="74.7" y="38.1">14</text>
<text x="74.7" y="40.6">16</text>
<text x="252.3" y="41.9">2</text>
<text x="252.3" y="39.4">3</text>
<text x="20.6" y="44.1">VCC3V3_SYS</text>
<text x="61" y="43.2">17</text>
<text x="61" y="45.7">19</text>
<text x="74.7" y="43.2">18</text>
<text x="74.7" y="45.7">20</text>
<text x="252.3" y="44.4">1</text>
<text x="61" y="48.3">21</text>
<text x="61" y="50.8">23</text>
<text x="61" y="53.3">25</text>
<text x="74.7" y="48.3">22</text>
<text x="74.7" y="50.8">24</text>
<text x="74.7" y="53.3">26</text>
<text x="61" y="55.9">27</text>
<text x="61" y="58.4">29</text>
<text x="74.7" y="55.9">28</text>
<text x="74.7" y="58.4">30</text>
<text x="61" y="61">31</text>
<text x="61" y="63.5">33</text>
<text x="74.7" y="61">32</text>
<text x="74.7" y="63.5">34</text>
<text x="61" y="66">35</text>
<text x="61" y="68.6">37</text>
<text x="61" y="71.1">39</text>
<text x="74.7" y="66">36</text>
<text x="74.7" y="68.6">38</text>
<text x="74.7" y="71.1">40</text>
<text x="93.8" y="104.9">1</text>
<text x="93.8" y="107.4">3</text>
<text x="106" y="104.9">2</text>
<text x="106" y="107.4">4</text>
<text x="261.9" y="105.8">GPIO_VREF</text>
<text x="93.8" y="110">5</text>
<text x="93.8" y="112.5">7</text>
<text x="106" y="112.5">8</text>
<text x="106" y="110">6</text>
<text x="19.1" y="117.5">VCC3V3_SYS</text>
<text x="92.5" y="117.6">11</text>
<text x="93.8" y="115.1">9</text>
<text x="106" y="117.6">12</text>
<text x="106" y="115.1">10</text>
<text x="173.8" y="116.2">GPIO_VREF</text>
<text x="92.5" y="120.1">13</text>
<text x="106" y="120.1">14</text>
<text x="167.2" y="140.6">GPIO_VREF</text>
<text x="262.2" y="141.1">GPIO_VREF</text>
<text x="112.3" y="161.3">2</text>
<text x="122.2" y="161.3">4</text>
<text x="30.8" y="162.4">VCC5V</text>
<text x="90.2" y="164.6" transform="rotate(-90 90.2 164.6)">2</text>
<text x="112.3" y="163.8">1</text>
<text x="122.2" y="163.8">3</text>
<text x="90.2" y="177.1" transform="rotate(-90 90.2 177.1)">1</text>
<text x="90.2" y="181.9" transform="rotate(-90 90.2 181.9)">3</text>
<text x="90.2" y="196.9" transform="rotate(-90 90.2 196.9)">2</text>
<text x="203.8" y="196.7">Size</text>
<text x="219.8" y="196.2">Title:</text>
<text x="287.3" y="196.7">REV</text>
<text x="205" y="201.3">A4</text>
<text x="213.2" y="201.8">Page Name:</text>
<text x="287.6" y="201.5">V1.10</text>
<text x="203.5" y="205.3">Date:</text>
<text x="212.1" y="205.1">Wednesday, August 06, 2025</text>
<text x="252.8" y="205.3">Sheet</text>
<text x="265.5" y="205.4">12</text>
<text x="273.1" y="205.3">of</text>
<text x="280.5" y="205.4">19</text>
</g>
<g font-size="2.3" fill="#000080">
<text x="65.3" y="18.9">J11</text>
<text x="151.9" y="30.4">R273</text>
<text x="151.9" y="32.9">R274</text>
<text x="166.9" y="30.4">0R 5%</text>
<text x="166.9" y="32.9">0R 5%</text>
<text x="245.4" y="35.9">J22</text>
<text x="135.7" y="40.8">D2</text>
<text x="154" y="40.8">D3</text>
<text x="128.1" y="43.8">BTR04G02</text>
<text x="154" y="43.8">BTR04G02</text>
<text x="245.4" y="50.9">CON_1X3</text>
<text x="65.3" y="77.6">CON_40PIN</text>
<text x="96.8" y="100.5">J17</text>
<text x="233" y="104.3">R216</text>
<text x="247.9" y="104.3">10K 5%(NC)</text>
<text x="35.6" y="112.1">R218</text>
<text x="50.6" y="112.1">NC</text>
<text x="36.4" y="115.7">R220</text>
<text x="51.3" y="115.7">NC</text>
<text x="185.7" y="119.3">R219</text>
<text x="200.7" y="119.3">2.2K 5%(NC)</text>
<text x="233" y="115.7">R217</text>
<text x="247.9" y="115.7">0R 5%</text>
<text x="35.9" y="120">R223</text>
<text x="50.8" y="120">0R 5%</text>
<text x="96.8" y="126.9">TH_2X7PIN</text>
<text x="185.2" y="126.9">R221</text>
<text x="200.2" y="126.9">510R 1%</text>
<text x="211.1" y="129.7">LED2</text>
<text x="221.5" y="129.9">LED_RED</text>
<text x="233" y="126.9">R222</text>
<text x="247.9" y="126.9">0R 5%(NC)</text>
<text x="186.7" y="139.6">R224</text>
<text x="201.7" y="139.6">2.2K 5%(NC)</text>
<text x="209.8" y="142.4">LED3</text>
<text x="220.3" y="142.6">LED_GREEN</text>
<text x="233.2" y="139.6">R225</text>
<text x="248.2" y="139.6">10K 5%(NC)</text>
<text x="233.2" y="151">R226</text>
<text x="248.2" y="151">0R 5%</text>
<text x="45" y="160.4">FB9</text>
<text x="56.2" y="160.4">120R 2A</text>
<text x="116.6" y="157.4">J14</text>
<text x="233.2" y="162.2">R227</text>
<text x="248.2" y="162.2">510R 1%</text>
<text x="55.4" y="172.6">100NF 16V</text>
<text x="60.2" y="169.5">C197</text>
<text x="76.2" y="172.8">22UF 10V</text>
<text x="78.8" y="170.1">C200</text>
<text x="94.8" y="168.3">D6</text>
<text x="94.8" y="171.3">B5819WS</text>
<text x="112.8" y="170.3">CON1X2</text>
<text x="61" y="188.1">R14</text>
<text x="76" y="188.1">1K 1%1</text>
<text x="93.3" y="187.1">Q21</text>
<text x="93.3" y="190.1">AO3416</text>
</g>
<g font-size="2.3" fill="#f00">
<text x="19.1" y="29.1">I2C8_SCL_M1</text>
<text x="19.6" y="26.5">I2C8_SDA_M1</text>
<text x="17.8" y="31.6">SPI2_CSN0_M1</text>
<text x="176.6" y="33.9">UART0_RX_M0_DEBUG</text>
<text x="176.6" y="31.4">UART0_TX_M0_DEBUG</text>
<text x="17.8" y="36.7">SPI2_MOSI_M1</text>
<text x="18.1" y="41.8">SPI2_MISO_M1</text>
<text x="18.6" y="39.2">PWM1_CH0_M2</text>
<text x="109.8" y="37">SAI2_SCLK_M0</text>
<text x="109.8" y="41.8">UART7_TX_M0</text>
<text x="270.6" y="40.3">PWRON_L</text>
<text x="17.8" y="46.9">SPI1_MOSI_M0</text>
<text x="109.5" y="44.6">UART7_RX_M0</text>
<text x="271.1" y="45.6">RESET_L</text>
<text x="18.1" y="49.4">SPI1_MISO_M0</text>
<text x="19.1" y="51.9">SPI1_CLK_M0</text>
<text x="109" y="51.9">SPI1_CSN0_M0</text>
<text x="109.8" y="49.7">MIPI_DPHY_CSI2_CAM_CLKOUT</text>
<text x="19.3" y="56.8">I2C6_SDA_M3</text>
<text x="20.9" y="59.3">CAN1_TX_M3</text>
<text x="109" y="54.5">SPI1_CSN1_M0</text>
<text x="109.5" y="57">I2C6_SCL_M3</text>
<text x="18.1" y="64.6">SPI2_CSN1_M1</text>
<text x="22.9" y="62.1">GPIO1_C1</text>
<text x="109.8" y="62.1">SPI2_CLK_M1</text>
<text x="18.3" y="67.2">SAI2_LRCK_M0</text>
<text x="20.9" y="69.7">CAN1_RX_M3</text>
<text x="109.8" y="70">SAI2_SDI_M0</text>
<text x="110" y="67.4">SAI2_MCLK_M0</text>
<text x="109.8" y="72.3">SAI2_SDO_M0</text>
<text x="125.8" y="106.3">SARADC_VIN1_KEY/RECOVERY</text>
<text x="22.1" y="113.4">RESET_L</text>
<text x="63" y="111.1">PDM1_CLK1_M1</text>
<text x="125.5" y="111.4">PDM1_SDI1_M1</text>
<text x="125.8" y="108.8">EEPROM_nWP</text>
<text x="126.5" y="113.7">UART5_RX_M0_1V8</text>
<text x="59.2" y="116.2">UART5_TX_M0_1V8</text>
<text x="63.3" y="118.7">PDM1_SDI2_M1</text>
<text x="125.8" y="121.5">MASKROM</text>
<text x="168.7" y="128.1">nPWR_LED</text>
<text x="262.7" y="127.9">nPWR_LED</text>
<text x="262.9" y="163.2">PI_nLED_Activity</text>
<text x="47.3" y="189.6">FAN-PWM</text>
</g>
<g font-size="2.3" fill="#00f">
<text x="90.7" y="185.5">D</text>
<text x="85.6" y="188.1">G</text>
<text x="90.7" y="193.2">S</text>
</g>
<g font-size="1.8">
<text x="31.7" y="1.9">5</text>
<text x="90.1" y="1.9">4</text>
<text x="148.5" y="1.9">3</text>
<text x="206.8" y="1.9">2</text>
<text x="265.2" y="1.9">1</text>
<text x=".7" y="29.8">D</text>
<text x="295.1" y="29.8">D</text>
<text x=".7" y="80.9">C</text>
<text x="295.1" y="80.9">C</text>
<text x=".7" y="132.1">B</text>
<text x="295.1" y="132.1">B</text>
<text x=".7" y="183.3">A</text>
<text x="295.1" y="183.3">A</text>
<text x="31.7" y="209.2">5</text>
<text x="90.1" y="209.2">4</text>
<text x="148.5" y="209.2">3</text>
<text x="206.8" y="209.2">2</text>
<text x="265.2" y="209.2">1</text>
</g>
</svg>
